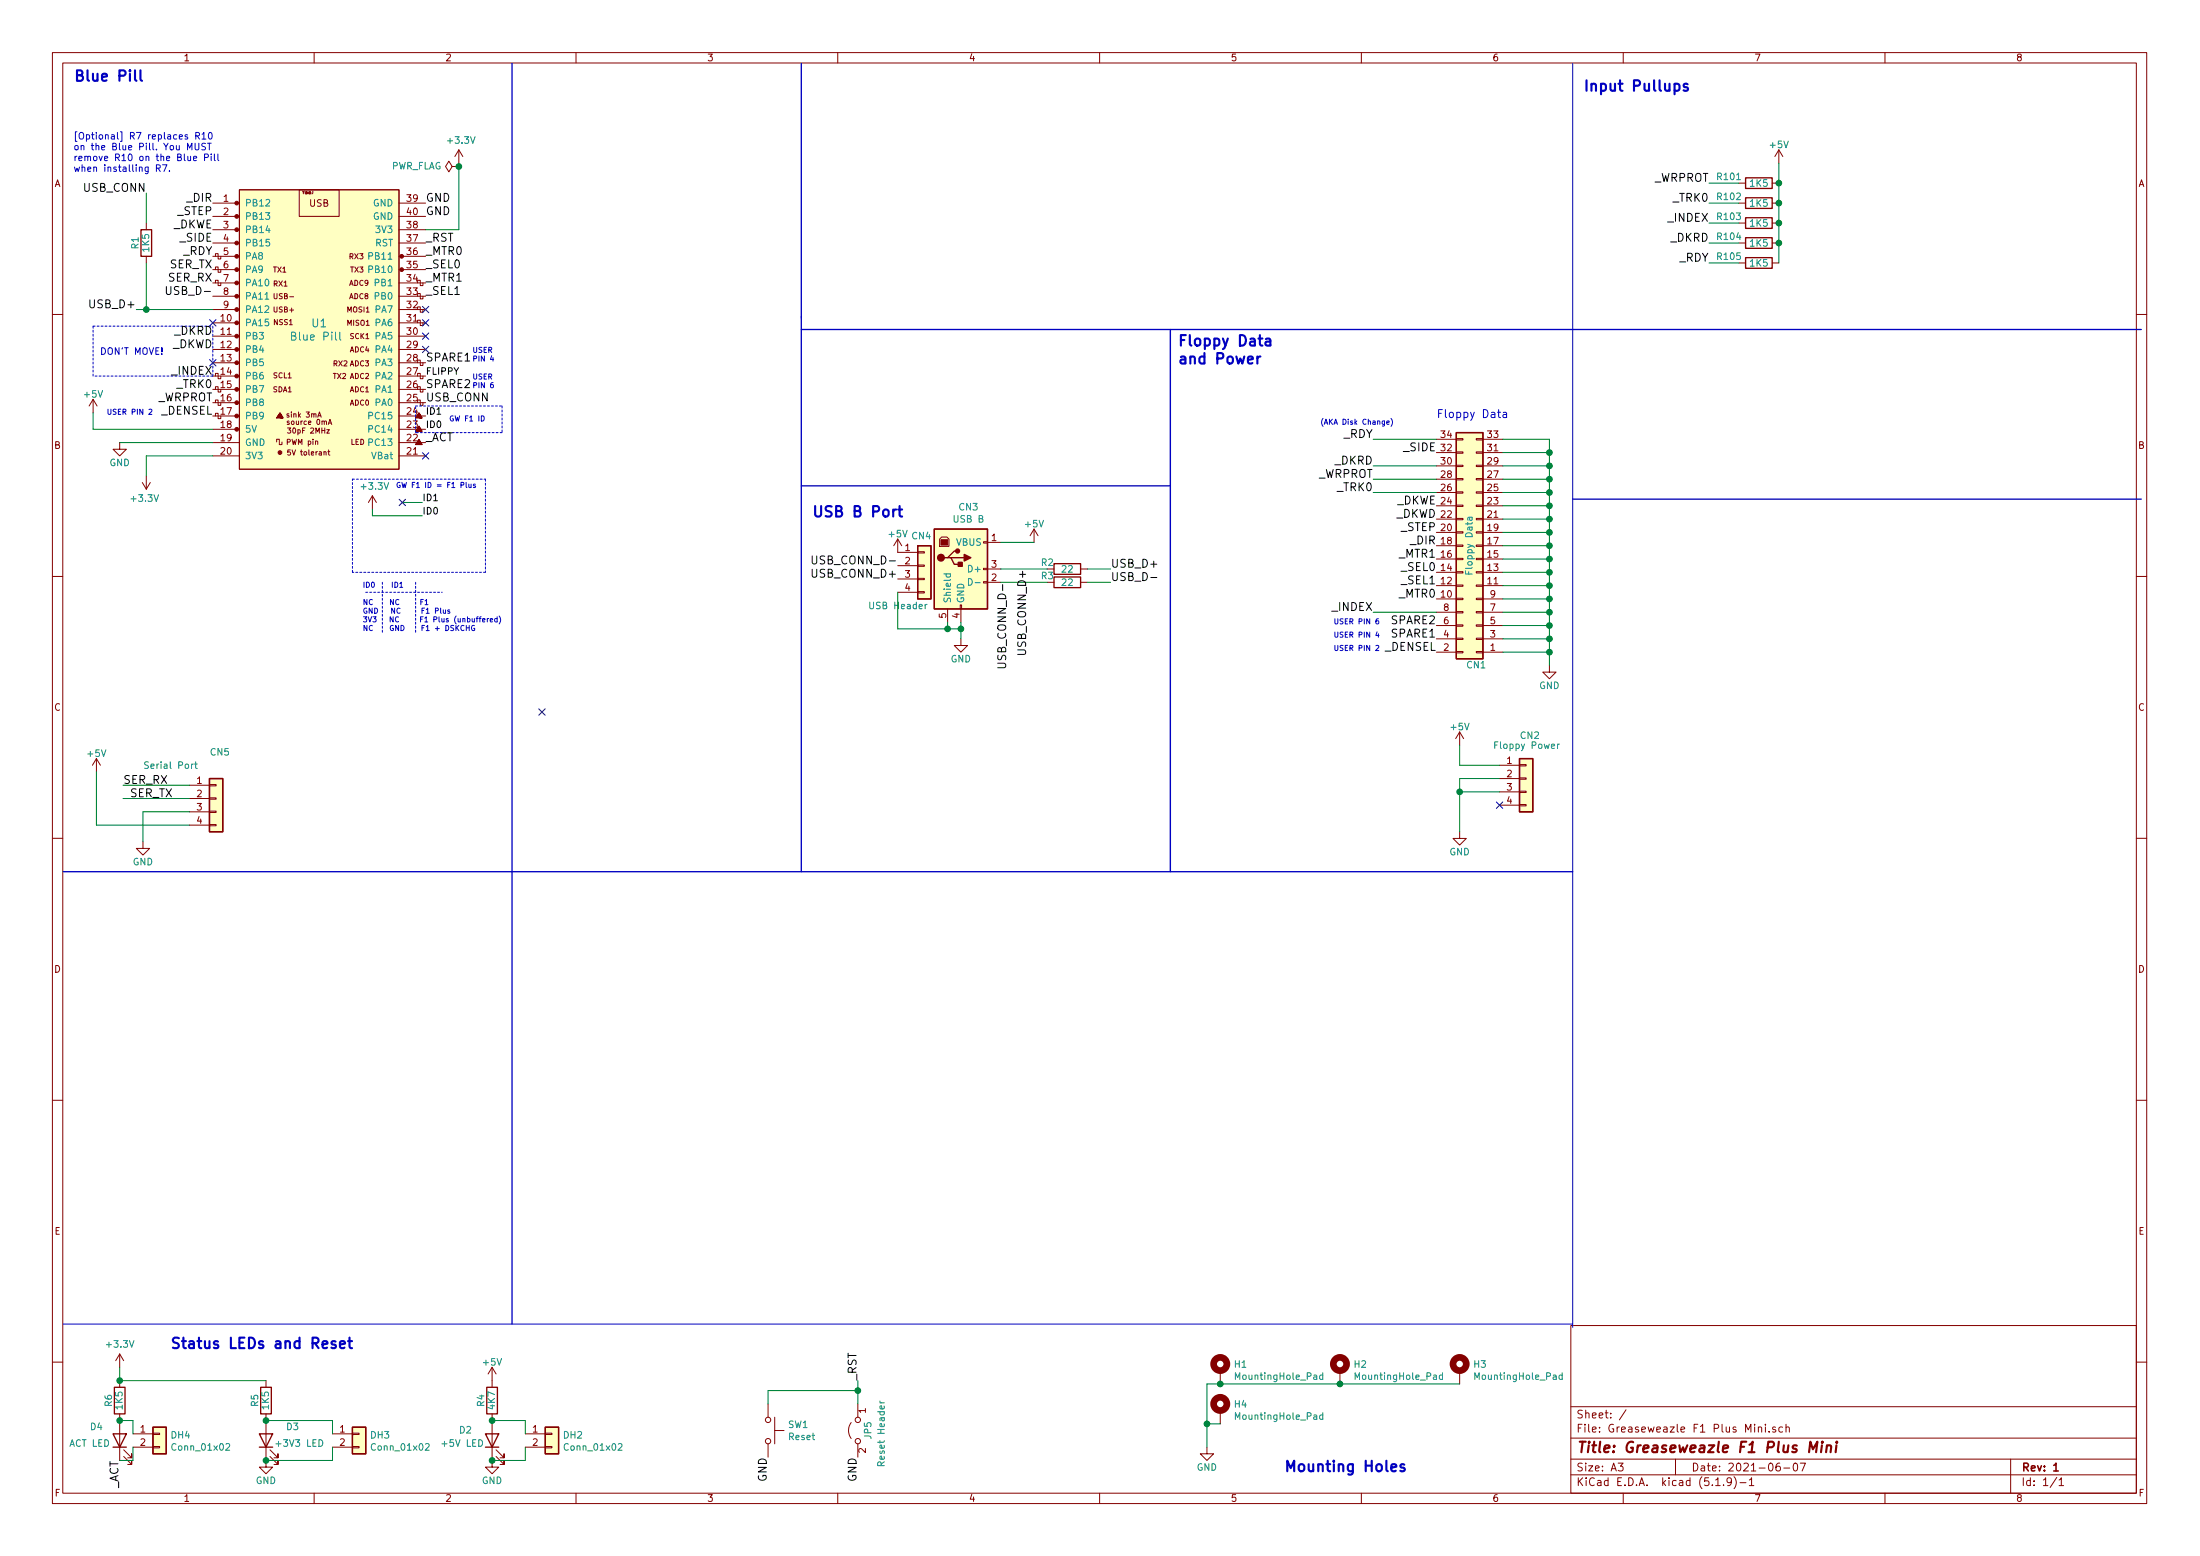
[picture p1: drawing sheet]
<svg xmlns="http://www.w3.org/2000/svg" width="420mm" height="297mm" viewBox="0 0 420 297" stroke-linecap="round" stroke-linejoin="round" font-family="sans-serif">
<g fill="none" stroke="#840000" stroke-width=".19">
<path d="M10 10h400v277h-400zM12 12h396v273.1h-396zM60 10v2M110 10v2M160 10v2M210 10v2M260 10v2M310 10v2M360 10v2M40.6 38.8h5.1M45.7 36.2h30.5v53.4h-30.5zM57.1 36.2h7.7v5.1h-7.7z"/>
<path d="M76.2 38.8h5.1M86.4 31.8l-.7-1-.6 1 .6 1 .7-1h1.2M87.6 31.8h.1M87.6 28.6l-.7 1.3M87.6 28.6v2.6M87.6 28.6l.8 1.3M332.1 35h1.3M332.1 38.8h1.3M338.5 35h1.2M338.5 38.8h1.2M339.7 28.6l-.7 1.3M339.7 28.6v2.6"/>
<path d="M339.7 28.6l.8 1.3M27.9 42.6v1.3M27.9 48.9v1.3M40.6 41.3h5.1M40.6 43.9h5.1M40.6 59.1h5.1M40.6 56.6h5.1M40.6 54h5.1M40.6 51.5h5.1M40.6 48.9h5.1M40.6 46.4h5.1M41.1 54v-.5h.6v1h.5v-.5"/>
<path d="M41.1 51.5v-.5h.6v1h.5v-.5M41.1 48.9v-.5h.6v1h.5v-.5M76.2 41.3h5.1M76.2 43.9h5.1M76.2 59.1h5.1M76.2 56.6h5.1M76.2 54h5.1M76.2 51.5h5.1M76.2 48.9h5.1M76.2 46.4h5.1M79.8 59.1v-.5h.5v1h.5v-.5M79.8 56.6v-.6h.5v1.1h.5v-.5"/>
<path d="M79.8 54v-.5h.5v1h.5v-.5M332.1 42.6h1.3M332.1 46.4h1.3M332.1 50.2h1.3M338.5 42.6h1.2M338.5 46.4h1.2M338.5 50.2h1.2M10 60h2M17.8 76.2l-.8 1.3M17.8 76.2v2.6M17.8 76.2l.7 1.3M40.6 61.6h5.1"/>
<path d="M40.6 64.2h5.1M40.6 66.7h5.1M40.6 69.3h5.1M40.6 71.8h5.1M40.6 74.3h5.1M40.6 76.9h5.1M40.6 79.4h5.1M41.1 79.4v-.5h.6v1h.5v-.5M41.1 76.9v-.5h.6v1h.5v-.5M41.1 74.3v-.5h.6v1h.5v-.5M41.1 71.8v-.5h.6v1h.5v-.5M53.5 79.3l.1 .2-.3-.1 .3 .3 .1-.4-.5 .1 .5 .4-.1-.6-.5 .3 .7 .3-.3-.8-.5 .7 1 .1-.5-.9-.7 .9h1.3l-.6-1-.7 1"/>
<path d="M60.7 79.6l.3-1 .3 1M60.8 79.4h.5M76.2 61.6h5.1M76.2 64.2h5.1M76.2 66.7h5.1M76.2 69.3h5.1M76.2 71.8h5.1M76.2 74.3h5.1M76.2 76.9h5.1M76.2 79.4h5.1M79.8 76.9v-.5h.5v1h.5v-.5M79.8 74.3v-.5h.5v1h.5v-.5"/>
<path d="M79.8 71.8v-.5h.5v1h.5v-.5M79.8 69.3v-.6h.5v1.1h.5v-.5M79.8 61.6v-.5h.5v1h.5v-.5M80 79.3l.1 .2-.2-.1 .2 .3 .2-.4-.5 .1 .5 .4-.2-.6-.5 .3 .8 .3-.4-.8-.5 .7 1 .1-.5-.9-.6 .9h1.2l-.6-1-.6 1M408 60h2M22.9 84.5v1.3h1.2l-1.2 1.2-1.3-1.2h1.3M27.2 92.1l.7 1.3M27.9 90.8v2.6M28.7 92.1l-.8 1.3M40.6 82h5.1M40.6 84.5h5.1M40.6 87h5.1"/>
<path d="M52.8 84.4v-.5h.5v1h.5v-.5M62.4 82h.5l-.5 .7h.5M62.6 86.2h.4M62.7 81l.3-1 .3 1M62.8 85.9v.9l.2 .1M62.8 80.8h.4M71.1 94.7l-.7 1.2M71.1 94.7v2.5M71.1 94.7l.8 1.2M76.2 82h5.1M76.2 84.5h5.1M76.2 87h5.1"/>
<path d="M80 84.4l.1 .2-.2-.1 .2 .2 .2-.3-.5 .1 .5 .4-.2-.7-.5 .4 .8 .3-.4-.8-.5 .6 1 .2-.5-.9-.6 .9h1.2l-.6-1-.6 1M80 81.8l.1 .3-.2-.1 .2 .2 .2-.4-.5 .2 .5 .3-.2-.6-.5 .4 .8 .2-.4-.7-.5 .6 1 .1-.5-.9-.6 .9h1.2l-.6-1-.6 1M274.3 99.1h3.8M274.3 96.6h3.8M274.3 94h3.8M274.3 91.5h3.8M274.3 88.9h3.8M274.3 86.4h3.8M274.3 83.9h3.8M278.1 99h1.3v.2h-1.3zM278.1 96.4h1.3v.3h-1.3zM278.1 93.9h1.3v.2h-1.3z"/>
<path d="M278.1 91.3h1.3v.3h-1.3zM278.1 88.8h1.3v.3h-1.3zM278.1 86.3h1.3v.2h-1.3zM278.1 83.7h1.3v.3h-1.3zM281.9 99h1.3v.2h-1.3zM281.9 96.4h1.3v.3h-1.3zM281.9 93.9h1.3v.2h-1.3zM281.9 91.3h1.3v.3h-1.3zM281.9 88.8h1.3v.3h-1.3zM281.9 86.3h1.3v.2h-1.3zM281.9 83.7h1.3v.3h-1.3zM283.2 99.1h3.8"/>
<path d="M283.2 96.6h3.8M283.2 94h3.8M283.2 91.5h3.8M283.2 88.9h3.8M283.2 86.4h3.8M283.2 83.9h3.8M10 110h2M171.4 102.9v2.5h3.9M171.4 108h3.9M171.4 110.5h3.9M171.4 113.1h3.9M171.4 102.9l-.7 1.3"/>
<path d="M171.4 102.9l.8 1.3M175.3 112.9h1.2v.3h-1.2zM175.3 110.4h1.2v.3h-1.2zM175.3 105.3h1.2v.3h-1.2zM175.3 107.9h1.2v.2h-1.2zM179.5 102.9l.3-.4h1l.4 .4v1.4h-1.7zM181 116.2v2.6M183.4 115.5h.2v.7h-.2zM183.5 116.2v2.6M187.8 111h.8v.3h-.8zM187.8 108.5h.8v.2h-.8zM187.8 103.4h.8v.3h-.8z"/>
<path d="M188.6 103.5h2.5M188.6 111.2h2.5M188.6 108.6h2.5M197.5 101l-.8 1.3M197.5 101v2.5M197.5 101l.7 1.3M206.4 111.2h1.2M206.4 108.6h1.2M274.3 114.3h3.8M274.3 111.8h3.8M274.3 109.3h3.8M274.3 106.7h3.8"/>
<path d="M274.3 104.2h3.8M274.3 101.6h3.8M274.3 119.4h3.8M274.3 116.9h3.8M278.1 101.5h1.3v.3h-1.3zM278.1 106.6h1.3v.2h-1.3zM278.1 109.1h1.3v.3h-1.3zM278.1 111.7h1.3v.2h-1.3zM278.1 114.2h1.3v.3h-1.3zM278.1 104h1.3v.3h-1.3zM278.1 116.7h1.3v.3h-1.3zM278.1 119.3h1.3v.2h-1.3z"/>
<path d="M281.9 101.5h1.3v.3h-1.3zM281.9 106.6h1.3v.2h-1.3zM281.9 109.1h1.3v.3h-1.3zM281.9 111.7h1.3v.2h-1.3zM281.9 114.2h1.3v.3h-1.3zM281.9 104h1.3v.3h-1.3zM281.9 116.7h1.3v.3h-1.3zM281.9 119.3h1.3v.2h-1.3zM283.2 114.3h3.8M283.2 111.8h3.8M283.2 109.3h3.8M283.2 106.7h3.8"/>
<path d="M283.2 104.2h3.8M283.2 101.6h3.8M283.2 119.4h3.8M283.2 116.9h3.8M408 110h2M183.5 122v1.2h1.3l-1.3 1.3-1.3-1.3h1.3M274.3 124.5h3.8M274.3 122h3.8M278.1 121.8h1.3v.3h-1.3zM278.1 124.4h1.3v.2h-1.3zM278.8 139.7l-.8 1.3M278.8 139.7v2.6"/>
<path d="M278.8 139.7l.7 1.3M281.9 121.8h1.3v.3h-1.3zM281.9 124.4h1.3v.2h-1.3zM283.2 124.5h3.8M283.2 122h3.8M295.9 127v1.3h1.3l-1.3 1.3-1.3-1.3h1.3M18.4 144.8l-.7 1.3M18.4 144.8v2.6M18.4 144.8l.8 1.3M36.2 149.9h3.8M36.2 152.4h3.8M36.2 155h3.8"/>
<path d="M36.2 157.5h3.8M40 157.4h1.3v.2h-1.3zM40 154.8h1.3v.3h-1.3zM40 149.8h1.3v.2h-1.3zM40 152.3h1.3v.3h-1.3zM278.8 158.8v1.3h1.2l-1.2 1.2-1.3-1.2h1.3M286.4 146.1h3.8M286.4 148.6h3.8M286.4 151.2h3.8M286.4 153.7h3.8M290.2 153.6h1.3v.2h-1.3zM290.2 151h1.3v.3h-1.3z"/>
<path d="M290.2 146h1.3v.2h-1.3zM290.2 148.5h1.3v.3h-1.3zM10 160h2M27.3 160.7v1.3h1.3l-1.3 1.2-1.3-1.2h1.3M408 160h2M10 210h2M408 210h2M22.9 258.5v2.5M22.9 258.5l-.8 1.3M22.9 258.5l.7 1.3M300 253h108v32.1h-108zM10 260h2"/>
<path d="M22.9 263.6v1.2M22.9 269.9v8.9M23.6 278l1.5 1.6v-.8v.8h-.7M23.6 276.8l1.5 1.5v-.8v.8h-.7M25.4 273.7h3.8M25.4 276.3h3.8M29.2 276.1h1.3v.3h-1.3zM29.2 273.6h1.3v.2h-1.3zM50.8 269.9v10.2h1.3l-1.3 1.2-1.3-1.2h1.3M50.8 263.6v1.2M51.6 278l1.5 1.6v-.8v.8h-.8M51.6 276.8l1.5 1.5v-.8v.8h-.8"/>
<path d="M63.5 273.7h3.8M63.5 276.3h3.8M67.3 276.1h1.3v.3h-1.3zM67.3 273.6h1.3v.2h-1.3zM94 269.9v10.2h1.2l-1.2 1.2-1.3-1.2h1.3M94 261l-.8 1.3M94 261v3.8M94 261l.7 1.3M94.7 278l1.6 1.6v-.8v.8h-.8M94.7 276.8l1.6 1.5v-.8v.8h-.8M100.3 273.7h3.8M100.3 276.3h3.8"/>
<path d="M104.1 276.1h1.3v.3h-1.3zM104.1 273.6h1.3v.2h-1.3zM146.7 268v2.5M146.7 275.6v2.6M148 273.1h1.7M148 270.5v5.1M162.6 271.6a2.54 2.54 0 0 0 0 3M163.8 268v2.5M163.8 275.6v2.6M230.5 276.3v1.2h1.3l-1.3 1.3-1.3-1.3h1.3M233 261.7v2.5M233 269.3v2.5"/>
<path d="M255.9 261.7v2.5M278.8 261.7v2.5M300 278.5h108M300 274.5h108M300 268.5h108M309 279.3h1l-.5 .6 .4 .1v.7l-.2 .1-.7-.1M310.5 269.1l-1.2 2M320 278.5v3M335.8 272.5l.2-.1 .4 .1v.9M335.8 272.4v1M337.2 271.9v.1M337.2 272.4v1"/>
<path d="M337.9 273.3v.1M339.1 272.5l-.4-.1-.2 .2 .1 .2 .5 .2v.3h-.6M339.9 279.3l-.4 .1a.96 .96 0 0 0 0 1.4l.5-.1v-.5l-.2-.3h-.5l-.1 .3M340.4 272.5l-.4-.1-.3 .3 .1 .6 .2 .1 .4-.1M341.1 272.5l.2-.1 .4 .1v.9M341.1 271.9v1.5M342.6 279.5l.4-.2a.94 .94 0 0 1 0 1.5 .82 .82 0 0 1-.4-1.3zM343.8 279.3h1l-.6 1.5M384 278.5v6.6M408 260h2M60 285.1v1.9M110 285.1v1.9"/>
<path d="M160 285.1v1.9M210 285.1v1.9M260 285.1v1.9M300 281.5h108M310 285.1v1.9M327.7 283.6h.8M329.2 283.5v.1M330.7 282.7l-.3 .3h-.5l-.1-.3 .1-.5 .5-.1 .3 .3-.1 .8-.3 .4h-.4M331.2 281.9a1.71 1.71 0 0 1 0 2.3M332.3 283h1.2M334.1 282.5l.4-.4v1.5M334.1 283.6h.8"/>
<path d="M340.7 280.2h1.1M360 285.1v1.9M392.8 282l-1.3 2M393.2 282.5l.5-.4v1.5M393.2 283.6h.9"/>
<circle cx="76.7" cy="51.5" r=".36"/>
<circle cx="76.7" cy="48.9" r=".36"/>
<circle cx="53.5" cy="86.4" r=".36"/>
<circle cx="53.5" cy="86.4" r=".25"/>
<circle cx="146.7" cy="275.1" r=".51"/>
<circle cx="146.7" cy="271.1" r=".51"/>
<circle cx="163.8" cy="275.1" r=".51"/>
<circle cx="163.8" cy="271.1" r=".51"/>
</g>
<path d="M392.2 279.7l.5-.4v1.5M392.2 280.8h.9" fill="none" stroke="#840000" stroke-width=".3"/>
<path d="M345.5 277.2l.2-2 .5 1.5 .9-1.5-.3 2M348 275.9l-.2 1.3M348 275.2v.2l.1-.1-.1-.1v.2M348.9 276.1l.3-.2 .5 .1-.1 1.2M348.9 275.9l-.2 1.3M350.7 275.9l-.1 1.3M350.8 275.2v.2l.1-.1-.1-.1v.2" fill="none" stroke="#840000" stroke-width=".41"/>
<g fill="none" stroke="#840000" stroke-width=".25">
<path d="M333.4 33.9h5.1v2.1h-5.1zM333.4 37.8h5.1v2h-5.1zM26.9 43.9h2.1v5h-2.1zM333.4 41.6h5.1v2h-5.1zM333.4 49.2h5.1v2h-5.1zM333.4 45.4h5.1v2h-5.1zM278.1 82.6h5.1v43.2h-5.1zM175.3 104.2h2.5v10.1h-2.5zM178.4 101h10.2v15.2h-10.2zM181 106.5h.6l.6 1.2h1.3M181.6 106.5h2.5M182.9 105.2h-.7l-1.2 1.3h-.7"/>
<path d="M201.3 110.1h5.1v2.1h-5.1zM201.3 107.6h5.1v2h-5.1zM40 148.6h2.5v10.2h-2.5zM290.2 144.8h2.5v10.2h-2.5zM21.6 273.7h2.5l-1.2 2.6zM21.6 276.3h2.5M21.8 264.8h2.1v5.1h-2.1zM29.2 272.5h2.5v5h-2.5zM49.5 273.7h2.6l-1.3 2.6zM49.5 276.3h2.6M49.8 264.8h2v5.1h-2zM67.3 272.5h2.5v5h-2.5z"/>
<path d="M92.7 273.7h2.5l-1.2 2.6zM92.7 276.3h2.5M93 264.8h2v5.1h-2zM104.1 272.5h2.6v5h-2.6z"/>
</g>
<g fill="none" stroke="#840000" stroke-width="1.3">
<circle cx="233" cy="260.4" r="1.27"/>
<circle cx="233" cy="268" r="1.27"/>
<circle cx="255.9" cy="260.4" r="1.27"/>
<circle cx="278.8" cy="260.4" r="1.27"/>
</g>
<g fill="none" stroke="#008484" stroke-width=".19">
<path d="M50.6 57.1h.7M64.9 63.4v1.3l.2 .2M280.6 98.7l.1 .5 .1 .2 .3-.1v-.6M281.2 98.7l-.8 .1v.5M177.1 115.4l-.4 .2M180.3 109.6h1.2M180.7 109.6v.3l.2 .3 .6-.1v-.5M185 110.5a.64 .64 0 0 1 .7 .6 .64 .64 0 0 1-.7 .6zM186.2 111.2h1M28.3 145.5l-.4-.1-.2 .2-.1 .2 .1 .2 .5 .2 .1 .3-.2 .2-.5-.1M37.2 145.9h.5M37.4 145.4v1.1l.3 .2"/>
<path d="M297.5 142v.9M297.8 142l-.3 .3M43.2 275.7l.4-.1 .3 .3-.8 .9h.8M81.3 275.7l.4-.1 .3 .3-.8 .9h.8M118.1 275.7l.5-.1 .2 .3-.8 .9h.8M168 267.4l.3 .4M168 267.8h.9M252.6 262.5h-.3l-.3 .2 .1 .6h.5M252.6 270.2l-.3-.1-.3 .2 .1 .6h.5M252.6 262.1v1.2M252.6 269.7v1.3M275.5 262.5h-.4l-.2 .2 .1 .6h.5"/>
<path d="M275.5 262.1v1.2M298.3 262.5h-.3l-.3 .2 .2 .6h.4M298.3 262.1v1.2"/>
</g>
<g fill="#ffffc2" stroke="#ffffc2" stroke-width=".19">
<path d="M178.4 101h10.2v15.2h-10.2z"/>
<path d="M29.2 272.5h2.5v5h-2.5z"/>
<path d="M40 148.6h2.5v10.2h-2.5z"/>
<path d="M290.2 144.8h2.5v10.2h-2.5z"/>
<path d="M67.3 272.5h2.5v5h-2.5z"/>
<path d="M278.1 82.6h5.1v43.2h-5.1z"/>
<path d="M104.1 272.5h2.6v5h-2.6z"/>
<path d="M175.3 104.2h2.5v10.1h-2.5z"/>
<path d="M45.7 36.2h30.5v53.4h-30.5z"/>
</g>
<g fill="#840000" stroke="#840000" stroke-width=".25">
<path d="M183 107.4h.8v.7h-.8z"/>
<path d="M184.1 105.8l1.3 .7-1.3 .6z"/>
<circle cx="179.7" cy="106.5" r=".63"/>
<circle cx="182.9" cy="105.2" r=".38"/>
</g>
<g fill="#840000" stroke="#840000" stroke-width=".19">
<path d="M179.7 103h1.3v1h-1.3z"/>
<circle cx="45.2" cy="82" r=".36"/>
<circle cx="45.2" cy="79.4" r=".36"/>
<circle cx="45.2" cy="76.9" r=".36"/>
<circle cx="45.2" cy="74.3" r=".36"/>
<circle cx="45.2" cy="71.8" r=".36"/>
<circle cx="45.2" cy="69.3" r=".36"/>
<circle cx="45.2" cy="66.7" r=".36"/>
<circle cx="45.2" cy="64.2" r=".36"/>
<circle cx="45.2" cy="61.6" r=".36"/>
<circle cx="45.2" cy="59.1" r=".36"/>
<circle cx="45.2" cy="56.6" r=".36"/>
<circle cx="45.2" cy="54" r=".36"/>
<circle cx="45.2" cy="51.5" r=".36"/>
<circle cx="45.2" cy="48.9" r=".36"/>
<circle cx="45.2" cy="46.4" r=".36"/>
<circle cx="45.2" cy="43.9" r=".36"/>
<circle cx="45.2" cy="38.8" r=".36"/>
<circle cx="53.5" cy="86.4" r=".13"/>
<circle cx="76.7" cy="51.5" r=".25"/>
<circle cx="76.7" cy="48.9" r=".25"/>
<circle cx="45.2" cy="41.3" r=".36"/>
</g>
<g fill="none" stroke="#0000c2" stroke-width=".19" stroke-dasharray=".4 .4">
<path d="M17.8 71.8v-9.5M17.8 62.3h22.8M40.6 62.3v9.5M40.6 71.8h-22.8M79.4 77.5h16.5M95.9 77.5v5.1M153 60.4v.6M67.3 91.5h25.4M79.4 82.6v-5.1M92.7 91.5v17.8M95.9 82.6h-16.5M67.3 109.3v-17.8"/>
<path d="M69.8 113.1h14.7M73 111.2v9.5M79.4 111.2v9.5M92.7 109.3h-25.4"/>
</g>
<path d="M97.8 12.1v240.7M153 12.1v154.3M153 62.9h255.9M223.5 62.9v103.5M153 92.7h70.5M300.4 95.3h108.5M12.1 166.4h288.3" fill="none" stroke="#0000c2" stroke-width=".25"/>
<g fill="none" stroke="#0000c2" stroke-width=".19">
<path d="M300.4 12.1v241.3M29.9 32.1l.7-.1v-.4l-.7-.1v1.2M30.2 32.1l.4 .6M31 31.5h.9l-.6 1.2M32.4 32.6v.1M35.8 25.8l-.3-.1-.2 .2 .1 .2 .4 .1v.3h-.5M35.8 28.6v-1.3l.4 1 .5-1v1.3M35.9 29.8v.8l.3 .1 .2-.2M36.4 29.8v.9M37 30.2l.6-.1-.1-.2-.4-.1-.1 .2v.6h.5M37.3 27.3v1.1l.2 .2h.4l.1-.2v-1.1M37.4 25.9l.6-.1v-.4l-.6-.1v1.3"/>
<path d="M37.7 25.9l.4 .7M38.6 25.6l.3-.3v1.3M38.6 26.6h.7M39.1 30.1l.6-.1 .1-.2-.1-.3-.6-.1v1.3M39.2 27.4l-.4-.1-.2 .2v.3l.5 .3 .1 .3-.2 .2h-.5M39.6 27.3h.7M39.9 25.4l.2-.1a.69 .69 0 0 1 .4 .6 .69 .69 0 0 1-.4 .7l-.3-.5zM40 27.3v1.3M40.3 29.4v.1M40.3 29.8v.9M40.9 29.4v1.1l.2 .2M41.6 29.4v1.1l.2 .2"/>
<path d="M28.4 78.2l.4-.1 .2 .3-.6 .7h.6M91.9 79.4a.5 .5 0 0 1 .6 .5 .5 .5 0 0 1-.6 .5zM93.9 67.9l-.2 .7h.6M94.2 73l-.5 .3v.5l.2 .2 .3-.1v-.5h-.4l-.1 .2M94.2 68.3v.6M265.7 79.9a1.16 1.16 0 0 1 0 1.5M286 78.7h.6M286.2 78.2v1.3l.4 .2M287.1 78.8h.6v.9M287.7 79.1h-.5a.31 .31 0 0 0-.2 .3 .31 .31 0 0 0 .2 .3l.5-.1M88 92.6l.5-.1v-.3l-.5-.1v1M89 92.1v.8l.2 .2"/>
<path d="M89.5 92.4l.1 .6h.4M90 92.4v.7M90.8 92.5l-.3-.1-.1 .1 .1 .2 .3 .1v.2h-.4M264.8 80.7l.5-.1v-.2h-.3l-.2 .1 .1 .5h.4M74.9 111.1v1M75.1 117.7v1l-.6-1v1M75.1 114.4v1l-.5-1v1M75.4 116.1v1l-.6-1v1M75.4 111.1a.5 .5 0 0 1 .6 .5 .5 .5 0 0 1-.6 .5zM76.1 117.8a.44 .44 0 0 0-.6 .4 .44 .44 0 0 0 .6 .4M76.2 114.5a.44 .44 0 0 0-.6 .4 .44 .44 0 0 0 .6 .4M76.4 111.4l.2-.3v1"/>
<path d="M76.4 112.1h.5M76.4 116.2a.44 .44 0 0 0-.6 .4 .44 .44 0 0 0 .6 .4M76.6 119.4a.5 .5 0 0 1 .6 .5 .5 .5 0 0 1-.6 .5zM80.4 114.9h.3M80.8 114.4h-.4v1M81.2 114.7l.3-.3v1M81.2 115.4h.5M83.2 116.6l.4-.1 .1-.3-.5-.1v1M84.2 116.1v.8l.1 .2M84.7 116.4v.6h.4M85.1 116.4v.7M85.9 116.5h-.4v.2l.4 .1v.2h-.4"/>
<path d="M87.1 119.4v1M87.2 119.8l.4 .6M87.6 119.4l-.5 .6M88.6 119.5a.44 .44 0 0 0-.6 .4 .44 .44 0 0 0 .6 .4M89.1 119.4v1M89.1 119.8h.5M89.3 118.1h.3l.2 .1-.1 .5h-.4M89.6 119.4v1M90.2 118.1v.6l.4-.1M90.6 119.4a.44 .44 0 0 0-.6 .5 .44 .44 0 0 0 .7 .4v-.3h-.3M90.6 118.1v.6M90.9 118.1h.4"/>
<path d="M91.3 117.7l-.2 .2v.8M91.5 118.1h.4M91.9 117.7l-.3 .2v.8M92.2 118.4l.4-.1v-.2h-.3l-.1 .1v.5h.4M93.1 118.1v.6M93.3 118.1l-.2 .1M93.6 118.4l.5-.1v-.2h-.3l-.2 .1 .1 .5h.4M94.9 118.1h-.2l-.2 .1 .1 .5h.3M94.9 117.7v1M95.3 117.6a1.16 1.16 0 0 1 0 1.5M263.2 118.1l-.4 .2v.6l.2 .2 .3-.1-.1-.5h-.3l-.1 .2M262.8 123.3l.3-.1 .2 .3-.6 .7h.6"/>
<path d="M263 120.6l-.2 .7h.6M263.2 121v.7M12.1 252.8h288.3"/>
</g>
<g fill="none" stroke="#008400" stroke-width=".19">
<path d="M27.9 36.9v5.7M87.6 31.2v12.7h-6.3M326.4 35h5.7M326.4 38.8h5.7M339.7 31.2v19M26 59.1h14.6M27.9 50.2v8.9M326.4 42.6h5.7M326.4 50.2h5.7M326.4 46.4h5.7M17.8 78.8v3.2h22.8M22.9 84.5h17.7"/>
<path d="M40.6 87h-12.7v3.8M71.1 97.2v1.3h9.5M76.8 95.9h3.8M262.3 83.9h12M262.3 94h12M262.3 91.5h12M262.3 88.9h12M287 99.1h8.9M287 96.6h8.9M287 83.9h8.9v43.1M287 94h8.9M287 91.5h8.9"/>
<path d="M287 88.9h8.9M287 86.4h8.9M171.4 113.1v7h12.1M181 118.8v1.3M183.5 118.8v3.2M191.1 108.6h8.9M191.1 111.2h8.9M191.1 103.5h6.4M207.6 108.6h4.5M207.6 111.2h4.5M262.3 116.9h12M287 104.2h8.9"/>
<path d="M287 101.6h8.9M287 119.4h8.9M287 106.7h8.9M287 116.9h8.9M287 114.3h8.9M287 111.8h8.9M287 109.3h8.9M287 122h8.9M287 124.5h8.9M18.4 147.4v10.1h17.8M23.5 149.9h12.7M23.5 152.4h12.7"/>
<path d="M36.2 155h-8.9v5.7M278.8 151.2h7.6M278.8 142.3v3.8h7.6M286.4 148.6h-7.6v10.2M22.9 271.2h2.5v2.5M22.9 261v2.6h27.9M25.4 276.3v2.5h-2.5M50.8 271.2h12.7v2.5M63.5 276.3v2.5h-12.7M94 271.2h6.3v2.5M100.3 276.3v2.5h-6.3M163.8 263.6v4.4"/>
<path d="M163.8 265.5h-17.1v2.5M230.5 271.8h2.5M278.8 264.2h-48.3v12.1"/>
</g>
<path d="M31.8 54.7v1.2l.3 .3h.3l.2-.3v-1.2M155.1 106.1v1.3l.3 .3 .4-.1 .2-.2v-1.3M219.8 110.2h1.1M190.6 126.6h1.2l.3 .3-.2 .5-1.3 .1" fill="none" stroke="#000" stroke-width=".19"/>
<g fill="none" stroke="#0000c2" stroke-width=".41">
<path d="M25.8 13.4v1.7l.3 .3M26.8 13.4v1.7l.3 .3M322.3 16.1l-.2-.1-.5 .1v.5a.63 .63 0 0 1 .8 .4l-.3 .3-.6-.1M240.1 68.1v1.3M240.7 68.1l-.4 .1-.2 .2M241.8 64.7l.2-.1 .5 .1 .1 1.3M242.6 65.1l-.6 .1a.39 .39 0 0 0-.4 .4 .39 .39 0 0 0 .4 .4l.6-.1M171.1 97.3l-.3 .1-.2 .2M171.5 97.3h.8M171.8 96.6v1.7l.1 .2 .4 .1M64.1 256.1a.5 .5 0 0 0-.8 .2l.1 .3a.63 .63 0 0 1 .8 .5l-.3 .3-.6-.1M64.9 256.7l1-.2-.1-.4-.6-.1-.3 .3 .1 1 .2 .1 .6-.1"/>
<path d="M66.5 256h.7M66.8 255.4v1.7l.1 .2 .3 .1M268.2 279.6l-.5-.1-.3 .3 .1 .3 .7 .2 .1 .2-.1 .3-.2 .1-.6-.1"/>
</g>
<g fill="#008400" stroke="#008400" stroke-width=".25">
<circle cx="181" cy="120.1" r=".51"/>
<circle cx="295.9" cy="106.7" r=".51"/>
<circle cx="295.9" cy="109.3" r=".51"/>
<circle cx="295.9" cy="111.8" r=".51"/>
<circle cx="295.9" cy="116.9" r=".51"/>
<circle cx="295.9" cy="119.4" r=".51"/>
<circle cx="295.9" cy="122" r=".51"/>
<circle cx="27.9" cy="59.1" r=".51"/>
<circle cx="87.6" cy="31.8" r=".51"/>
<circle cx="230.5" cy="271.8" r=".51"/>
<circle cx="295.9" cy="114.3" r=".51"/>
<circle cx="339.7" cy="46.4" r=".51"/>
<circle cx="22.9" cy="263.6" r=".51"/>
<circle cx="339.7" cy="38.8" r=".51"/>
<circle cx="233" cy="264.2" r=".51"/>
<circle cx="255.9" cy="264.2" r=".51"/>
<circle cx="163.8" cy="265.5" r=".51"/>
<circle cx="295.9" cy="91.5" r=".51"/>
<circle cx="295.9" cy="86.4" r=".51"/>
<circle cx="22.9" cy="271.2" r=".51"/>
<circle cx="295.9" cy="124.5" r=".51"/>
<circle cx="339.7" cy="35" r=".51"/>
<circle cx="278.8" cy="151.2" r=".51"/>
<circle cx="295.9" cy="88.9" r=".51"/>
<circle cx="339.7" cy="42.6" r=".51"/>
<circle cx="295.9" cy="94" r=".51"/>
<circle cx="50.8" cy="271.2" r=".51"/>
<circle cx="50.8" cy="278.8" r=".51"/>
<circle cx="295.9" cy="99.1" r=".51"/>
<circle cx="183.5" cy="120.1" r=".51"/>
<circle cx="94" cy="278.8" r=".51"/>
<circle cx="295.9" cy="104.2" r=".51"/>
<circle cx="295.9" cy="101.6" r=".51"/>
<circle cx="94" cy="271.2" r=".51"/>
<circle cx="295.9" cy="96.6" r=".51"/>
</g>
<g fill="none" stroke="#000084" stroke-width=".19">
<path d="M80.7 58.5l1.2 1.2M81.9 58.5l-1.2 1.2M40 61l1.2 1.2M40 68.6l1.2 1.3M41.2 61l-1.2 1.2M41.2 68.6l-1.2 1.3M80.7 61l1.2 1.2M80.7 66.1l1.2 1.2M80.7 63.6l1.2 1.2M81.9 61l-1.2 1.2M81.9 66.1l-1.2 1.2M81.9 63.6l-1.2 1.2"/>
<path d="M76.2 95.3l1.2 1.2M77.4 95.3l-1.2 1.2M80.7 86.4l1.2 1.2M81.9 86.4l-1.2 1.2M102.9 135.3l1.2 1.2M104.1 135.3l-1.2 1.2M285.8 153.1l1.2 1.2M287 153.1l-1.2 1.2"/>
</g>
<g font-size="2.8" fill="#0000c2">
<text x="14" y="15.5">Blue Pill</text>
<text x="302.3" y="17.4">Input Pullups</text>
<text x="224.8" y="66.1">Floppy Data</text>
<text x="224.8" y="69.5">and Power</text>
<text x="154.9" y="98.7">USB B Port</text>
<text x="32.4" y="257.5">Status LEDs and Reset</text>
<text x="245.1" y="281">Mounting Holes</text>
</g>
<text font-size="2.8" fill="#840000" x="301" y="277.3">Title: Greaseweazle F1 Plus Mini</text>
<g font-size="2.1">
<text x="315.8" y="34.7">_WRPROT</text>
<text x="16" y="36.6">USB_CONN</text>
<text x="33.9" y="41.1">_STEP</text>
<text x="35.8" y="38.5">_DIR</text>
<text x="81.3" y="41.1">GND</text>
<text x="81.3" y="38.5">GND</text>
<text x="319.7" y="38.5">_TRK0</text>
<text x="33" y="43.6">_DKWE</text>
<text x="34.5" y="46.1">_SIDE</text>
<text x="81.3" y="46.1">_RST</text>
<text x="318.7" y="42.3">_INDEX</text>
<text x="319.1" y="46.1">_DKRD</text>
<text x="32.2" y="53.8">SER_RX</text>
<text x="32.4" y="51.2">SER_TX</text>
<text x="35" y="48.7">_RDY</text>
<text x="81.3" y="48.7">_MTR0</text>
<text x="81.3" y="51.2">_SEL0</text>
<text x="81.3" y="53.8">_MTR1</text>
<text x="320.7" y="49.9">_RDY</text>
<text x="17.6" y="58.8">USB_D+</text>
<text x="32.7" y="56.3">USB_D-</text>
<text x="81.3" y="56.3">_SEL1</text>
<text x="33.3" y="63.9">_DKRD</text>
<text x="32.9" y="66.5">_DKWD</text>
<text x="33" y="71.5">_INDEX</text>
<text x="81.3" y="69">SPARE1</text>
<text x="30" y="76.6">_WRPROT</text>
<text x="33.9" y="74.1">_TRK0</text>
<text x="81.3" y="76.6">USB_CONN</text>
<text x="81.3" y="74.1">SPARE2</text>
<text x="30.9" y="79.2">_DENSEL</text>
<text x="256.6" y="83.6">_RDY</text>
<text x="81.3" y="84.2">_ACT</text>
<text x="254.9" y="88.7">_DKRD</text>
<text x="268.2" y="86.1">_SIDE</text>
<text x="251.6" y="91.2">_WRPROT</text>
<text x="255.5" y="93.8">_TRK0</text>
<text x="266.5" y="98.8">_DKWD</text>
<text x="266.6" y="96.3">_DKWE</text>
<text x="267.6" y="101.4">_STEP</text>
<text x="156.1" y="107.7">USB_CONN_D-</text>
<text x="267.4" y="106.5">_MTR1</text>
<text x="269.5" y="103.9">_DIR</text>
<text x="155.6" y="110.3">USB_CONN_D+</text>
<text x="212.1" y="108.4">USB_D+</text>
<text x="212.1" y="110.9">USB_D-</text>
<text x="267.8" y="109">_SEL0</text>
<text x="267.8" y="111.5">_SEL1</text>
<text x="254.6" y="116.6">_INDEX</text>
<text x="265.8" y="119.2">SPARE2</text>
<text x="267.4" y="114.1">_MTR0</text>
<text x="196" y="124.5" transform="rotate(-90 196 124.5)">USB_CONN_D+</text>
<text x="264.5" y="124.2">_DENSEL</text>
<text x="265.8" y="121.7">SPARE1</text>
<text x="192.2" y="126.5" transform="rotate(-90 192.2 126.5)">USB_CONN_D-</text>
<text x="23.5" y="149.6">SER_RX</text>
<text x="24.8" y="152.2">SER_TX</text>
<text x="163.6" y="263.6" transform="rotate(-90 163.6 263.6)">_RST</text>
<text x="22.6" y="284.3" transform="rotate(-90 22.6 284.3)">_ACT</text>
<text x="146.4" y="282.9" transform="rotate(-90 146.4 282.9)">GND</text>
<text x="163.6" y="282.9" transform="rotate(-90 163.6 282.9)">GND</text>
</g>
<g font-size="2.1" fill="#008484">
<text x="56.1" y="65">Blue Pill</text>
<text x="59.6" y="62.5">U1</text>
</g>
<text font-size="2.1" fill="#0000c2" x="274.3" y="79.8">Floppy Data</text>
<g font-size="2.1" fill="#840000">
<text x="301" y="273.5">File: Greaseweazle F1 Plus Mini.sch</text>
<text x="301" y="270.8">Sheet: /</text>
<text x="301" y="280.9">Size: A3</text>
<text x="323" y="280.9">Date: 2021-06-07</text>
<text x="386" y="280.9">Rev: 1</text>
<text x="301" y="283.7">KiCad E.D.A. kicad (5.1.9)-1</text>
<text x="386" y="283.7">Id: 1/1</text>
</g>
<g font-size="1.8" fill="#840000">
<text x="35" y="11.7">1</text>
<text x="85" y="11.7">2</text>
<text x="135" y="11.7">3</text>
<text x="185" y="11.7">4</text>
<text x="235" y="11.7">5</text>
<text x="285" y="11.7">6</text>
<text x="335" y="11.7">7</text>
<text x="385" y="11.7">8</text>
<text x="10.4" y="35.7">A</text>
<text x="408.4" y="35.7">A</text>
<text x="42.7" y="38.5">1</text>
<text x="42.7" y="41.1">2</text>
<text x="59.1" y="39.5">USB</text>
<text x="77.8" y="38.5">39</text>
<text x="77.8" y="41.1">40</text>
<text x="42.7" y="43.6">3</text>
<text x="42.7" y="46.1">4</text>
<text x="77.8" y="46.1">37</text>
<text x="77.8" y="43.6">38</text>
<text x="42.7" y="48.7">5</text>
<text x="42.7" y="51.2">6</text>
<text x="42.7" y="53.8">7</text>
<text x="77.8" y="53.8">34</text>
<text x="77.8" y="51.2">35</text>
<text x="77.8" y="48.7">36</text>
<text x="42.7" y="56.3">8</text>
<text x="42.7" y="58.8">9</text>
<text x="77.8" y="58.8">32</text>
<text x="77.8" y="56.3">33</text>
<text x="42.2" y="61.4">10</text>
<text x="42.2" y="63.9">11</text>
<text x="77.8" y="63.9">30</text>
<text x="77.8" y="61.4">31</text>
<text x="42.2" y="66.5">12</text>
<text x="42.2" y="69">13</text>
<text x="42.2" y="71.5">14</text>
<text x="77.8" y="71.5">27</text>
<text x="77.8" y="69">28</text>
<text x="77.8" y="66.5">29</text>
<text x="42.2" y="74.1">15</text>
<text x="42.2" y="76.6">16</text>
<text x="77.8" y="76.6">25</text>
<text x="77.8" y="74.1">26</text>
<text x="42.2" y="79.2">17</text>
<text x="42.2" y="81.7">18</text>
<text x="77.8" y="81.7">23</text>
<text x="77.8" y="79.2">24</text>
<text x="275.3" y="83.6">34</text>
<text x="284.1" y="83.6">33</text>
<text x="10.4" y="85.7">B</text>
<text x="42.2" y="84.2">19</text>
<text x="42.2" y="86.8">20</text>
<text x="77.8" y="86.8">21</text>
<text x="77.8" y="84.2">22</text>
<text x="275.3" y="88.7">30</text>
<text x="275.3" y="86.1">32</text>
<text x="284.1" y="88.7">29</text>
<text x="284.1" y="86.1">31</text>
<text x="408.4" y="85.7">B</text>
<text x="275.3" y="93.8">26</text>
<text x="275.3" y="91.2">28</text>
<text x="284.1" y="93.8">25</text>
<text x="284.1" y="91.2">27</text>
<text x="275.3" y="101.4">20</text>
<text x="275.3" y="98.8">22</text>
<text x="275.3" y="96.3">24</text>
<text x="284.1" y="101.4">19</text>
<text x="284.1" y="98.8">21</text>
<text x="284.1" y="96.3">23</text>
<text x="172.9" y="105.2">1</text>
<text x="172.9" y="107.7">2</text>
<text x="189.4" y="103.3">1</text>
<text x="275.3" y="106.5">16</text>
<text x="275.3" y="103.9">18</text>
<text x="284.1" y="106.5">15</text>
<text x="284.1" y="103.9">17</text>
<text x="172.9" y="110.3">3</text>
<text x="172.9" y="112.8">4</text>
<text x="189.4" y="110.9">2</text>
<text x="189.4" y="108.4">3</text>
<text x="275.3" y="111.5">12</text>
<text x="275.3" y="109">14</text>
<text x="284.1" y="111.5">11</text>
<text x="284.1" y="109">13</text>
<text x="180.7" y="118" transform="rotate(-90 180.7 118)">5</text>
<text x="183.3" y="118" transform="rotate(-90 183.3 118)">4</text>
<text x="275.3" y="114.1">10</text>
<text x="275.7" y="119.2">6</text>
<text x="275.7" y="116.6">8</text>
<text x="284.6" y="119.2">5</text>
<text x="284.6" y="116.6">7</text>
<text x="284.6" y="114.1">9</text>
<text x="275.7" y="124.2">2</text>
<text x="275.7" y="121.7">4</text>
<text x="284.6" y="124.2">1</text>
<text x="284.6" y="121.7">3</text>
<text x="10.4" y="135.7">C</text>
<text x="408.4" y="135.7">C</text>
<text x="37.6" y="149.6">1</text>
<text x="287.8" y="145.8">1</text>
<text x="287.8" y="148.4">2</text>
<text x="37.6" y="152.2">2</text>
<text x="37.6" y="154.7">3</text>
<text x="287.8" y="150.9">3</text>
<text x="287.8" y="153.5">4</text>
<text x="37.6" y="157.3">4</text>
<text x="10.4" y="185.7">D</text>
<text x="408.4" y="185.7">D</text>
<text x="10.4" y="235.7">E</text>
<text x="408.4" y="235.7">E</text>
<text x="165.4" y="269.8" transform="rotate(-90 165.4 269.8)">1</text>
<text x="26.8" y="273.5">1</text>
<text x="64.9" y="273.5">1</text>
<text x="101.8" y="273.5">1</text>
<text x="26.8" y="276">2</text>
<text x="64.9" y="276">2</text>
<text x="101.8" y="276">2</text>
<text x="165.4" y="277.4" transform="rotate(-90 165.4 277.4)">2</text>
<text x="10.5" y="285.7">F</text>
<text x="35" y="286.7">1</text>
<text x="85" y="286.7">2</text>
<text x="135" y="286.7">3</text>
<text x="185" y="286.7">4</text>
<text x="235" y="286.7">5</text>
<text x="285" y="286.7">6</text>
<text x="335" y="286.7">7</text>
<text x="385" y="286.7">8</text>
<text x="408.5" y="285.7">F</text>
</g>
<g font-size="1.8" fill="#0000c2">
<text x="14" y="26.6">[Optional] R7 replaces R10</text>
<text x="14" y="28.7">on the Blue Pill. You MUST</text>
<text x="14" y="30.7">remove R10 on the Blue Pill</text>
<text x="14" y="32.8">when installing R7.</text>
<text x="19" y="67.7">DON'T MOVE!</text>
</g>
<g font-size="1.8" fill="#008484">
<text x="85.7" y="27.4">+3.3V</text>
<text x="338.1" y="28.3">+5V</text>
<text x="74.6" y="32.3">PWR_FLAG</text>
<text x="328.1" y="34.4">R101</text>
<text x="334.3" y="35.6">1K5</text>
<text x="46.7" y="39.4">PB12</text>
<text x="46.7" y="41.9">PB13</text>
<text x="71.2" y="39.4">GND</text>
<text x="71.2" y="41.9">GND</text>
<text x="328.1" y="42">R103</text>
<text x="328.1" y="38.2">R102</text>
<text x="334.3" y="39.5">1K5</text>
<text x="26.5" y="47.5" transform="rotate(-90 26.5 47.5)">R1</text>
<text x="46.7" y="44.5">PB14</text>
<text x="46.7" y="47">PB15</text>
<text x="71.7" y="47">RST</text>
<text x="72" y="44.5">3V3</text>
<text x="328.1" y="45.8">R104</text>
<text x="334.3" y="43.3">1K5</text>
<text x="334.3" y="47.1">1K5</text>
<text x="28.5" y="48" transform="rotate(-90 28.5 48)">1K5</text>
<text x="46.7" y="49.6">PA8</text>
<text x="46.7" y="52.1">PA9</text>
<text x="70.8" y="52.1">PB10</text>
<text x="70.8" y="49.6">PB11</text>
<text x="328.1" y="49.6">R105</text>
<text x="334.3" y="50.9">1K5</text>
<text x="46.7" y="54.6">PA10</text>
<text x="46.7" y="57.2">PA11</text>
<text x="46.7" y="59.7">PA12</text>
<text x="71.8" y="59.7">PA7</text>
<text x="71.8" y="57.2">PB0</text>
<text x="71.8" y="54.6">PB1</text>
<text x="46.7" y="62.3">PA15</text>
<text x="46.7" y="64.8">PB3</text>
<text x="71.8" y="64.8">PA5</text>
<text x="71.8" y="62.3">PA6</text>
<text x="46.7" y="67.3">PB4</text>
<text x="46.7" y="69.9">PB5</text>
<text x="71.8" y="69.9">PA3</text>
<text x="71.8" y="67.3">PA4</text>
<text x="16.2" y="75.9">+5V</text>
<text x="46.7" y="72.4">PB6</text>
<text x="46.7" y="75">PB7</text>
<text x="46.7" y="77.5">PB8</text>
<text x="71.8" y="77.5">PA0</text>
<text x="71.8" y="75">PA1</text>
<text x="71.8" y="72.4">PA2</text>
<text x="46.7" y="80">PB9</text>
<text x="46.7" y="82.6">5V</text>
<text x="70.8" y="82.6">PC14</text>
<text x="70.8" y="80">PC15</text>
<text x="20.9" y="89">GND</text>
<text x="46.7" y="85.1">GND</text>
<text x="46.7" y="87.7">3V3</text>
<text x="70.8" y="85.1">PC13</text>
<text x="71.1" y="87.7">VBat</text>
<text x="25.2" y="95.8">+3.3V</text>
<text x="69.2" y="93.5">+3.3V</text>
<text x="182.2" y="99.8">USB B</text>
<text x="183.2" y="97.4">CN3</text>
<text x="195.9" y="100.7">+5V</text>
<text x="169.8" y="102.6">+5V CN4</text>
<text x="182.7" y="104.2">VBUS</text>
<text x="185.3" y="109.3">D+</text>
<text x="198.9" y="110.6">R3</text>
<text x="198.9" y="108">R2</text>
<text x="202.9" y="111.8">22</text>
<text x="202.9" y="109.3">22</text>
<text x="281.2" y="109.2" transform="rotate(-90 281.2 109.2)">Floppy Data</text>
<text x="166.4" y="116.3">USB Header</text>
<text x="181.6" y="115.2" transform="rotate(-90 181.6 115.2)">Shield</text>
<text x="184.1" y="115.2" transform="rotate(-90 184.1 115.2)">GND</text>
<text x="181.6" y="126.5">GND</text>
<text x="280.2" y="127.6">CN1</text>
<text x="294" y="131.5">GND</text>
<text x="277.2" y="139.4">+5V</text>
<text x="285.8" y="143">Floppy Power</text>
<text x="290.4" y="141.1">CN2</text>
<text x="16.8" y="144.5">+5V</text>
<text x="28.2" y="146.8">Serial Port</text>
<text x="40.2" y="144.2">CN5</text>
<text x="25.3" y="165.2">GND</text>
<text x="276.8" y="163.3">GND</text>
<text x="20.5" y="257.3">+3.3V</text>
<text x="92.4" y="260.7">+5V</text>
<text x="235.8" y="261.1">H1</text>
<text x="236.3" y="263.4">MountingHole_Pad</text>
<text x="258.7" y="261.1">H2</text>
<text x="259.2" y="263.4">MountingHole_Pad</text>
<text x="281.5" y="261.1">H3</text>
<text x="282" y="263.4">MountingHole_Pad</text>
<text x="21.4" y="268.5" transform="rotate(-90 21.4 268.5)">R6</text>
<text x="23.4" y="269" transform="rotate(-90 23.4 269)">1K5</text>
<text x="49.3" y="268.5" transform="rotate(-90 49.3 268.5)">R5</text>
<text x="51.4" y="269" transform="rotate(-90 51.4 269)">1K5</text>
<text x="92.5" y="268.5" transform="rotate(-90 92.5 268.5)">R4</text>
<text x="94.5" y="269" transform="rotate(-90 94.5 269)">4K7</text>
<text x="235.8" y="268.7">H4</text>
<text x="17.3" y="273">D4</text>
<text x="32.7" y="274.6">DH4</text>
<text x="54.8" y="273">D3</text>
<text x="70.8" y="274.6">DH3</text>
<text x="87.8" y="273.6">D2</text>
<text x="107.7" y="274.6">DH2</text>
<text x="150.5" y="272.6">SW1</text>
<text x="150.7" y="274.9">Reset</text>
<text x="166.4" y="274.7" transform="rotate(-90 166.4 274.7)">JP5</text>
<text x="236.3" y="271">MountingHole_Pad</text>
<text x="13.3" y="276.2">ACT LED</text>
<text x="33.1" y="276.9">Conn_01x02</text>
<text x="53.1" y="276.2">+3V3 LED</text>
<text x="71.2" y="276.9">Conn_01x02</text>
<text x="84.7" y="276.2">+5V LED</text>
<text x="108.1" y="276.9">Conn_01x02</text>
<text x="169" y="279.4" transform="rotate(-90 169 279.4)">Reset Header</text>
<text x="228.5" y="280.8">GND</text>
<text x="48.8" y="283.3">GND</text>
<text x="92" y="283.3">GND</text>
</g>
<g font-size="1.8">
<text x="81.3" y="71.5">FLIPPY</text>
<text x="81.3" y="79.2">ID1</text>
<text x="81.3" y="81.7">ID0</text>
<text x="80.6" y="95.7">ID1</text>
<text x="80.6" y="98.2">ID0</text>
</g>
<g font-size="1.4" fill="#840000">
<text x="52.2" y="52">TX1</text>
<text x="66.7" y="49.5">RX3</text>
<text x="66.9" y="52">TX3</text>
<text x="52.2" y="54.7">RX1</text>
<text x="52.4" y="59.6">USB+</text>
<text x="52.6" y="57.1">USB-</text>
<text x="66.3" y="59.6">MOSI1</text>
<text x="66.7" y="57.1">ADC8</text>
<text x="66.7" y="54.5">ADC9</text>
<text x="52.3" y="62">NSS1</text>
<text x="66.3" y="62.2">MISO1</text>
<text x="66.9" y="64.7">SCK1</text>
<text x="63.7" y="69.9">RX2 ADC3</text>
<text x="66.8" y="67.2">ADC4</text>
<text x="52.1" y="74.9">SDA1</text>
<text x="52.2" y="72.2">SCL1</text>
<text x="63.6" y="72.3">TX2 ADC2</text>
<text x="66.8" y="77.4">ADC0</text>
<text x="66.8" y="74.9">ADC1</text>
<text x="55" y="79.7">sink 3mA</text>
<text x="55.1" y="81.1">source 0mA</text>
<text x="55.3" y="82.7">30pF 2MHz</text>
<text x="54.9" y="84.9">PWM pin</text>
<text x="55.4" y="86.9">5V tolerant</text>
<text x="67" y="84.9">LED</text>
</g>
<g font-size="1.4" fill="#0000c2">
<text x="90.2" y="67.3">USER</text>
<text x="90.2" y="69">PIN 4</text>
<text x="90.2" y="72.4">USER</text>
<text x="90.2" y="74.1">PIN 6</text>
<text x="20.3" y="79.2">USER PIN 2</text>
<text x="85.7" y="80.4">GW F1 ID</text>
<text x="252.1" y="81.1">(AKA Disk Change)</text>
<text x="75.6" y="93.1">GW F1 ID = F1 Plus</text>
<text x="69.2" y="112.2">ID0</text>
<text x="69.2" y="115.5">NC</text>
<text x="69.2" y="117.1">GND</text>
<text x="69.2" y="118.8">3V3</text>
<text x="76.7" y="118.8">F1 Plus (unbuffered)</text>
<text x="77.3" y="117.1">F1 Plus</text>
<text x="254.6" y="119.2">USER PIN 6</text>
<text x="69.2" y="120.4">NC</text>
<text x="72.7" y="120.4">GND</text>
<text x="77.3" y="120.4">F1 + DSKCHG</text>
<text x="254.6" y="124.2">USER PIN 2</text>
<text x="254.6" y="121.7">USER PIN 4</text>
</g>
<text font-size=".7" fill="#840000" x="57.7" y="37">Y@@J</text>
</svg>
